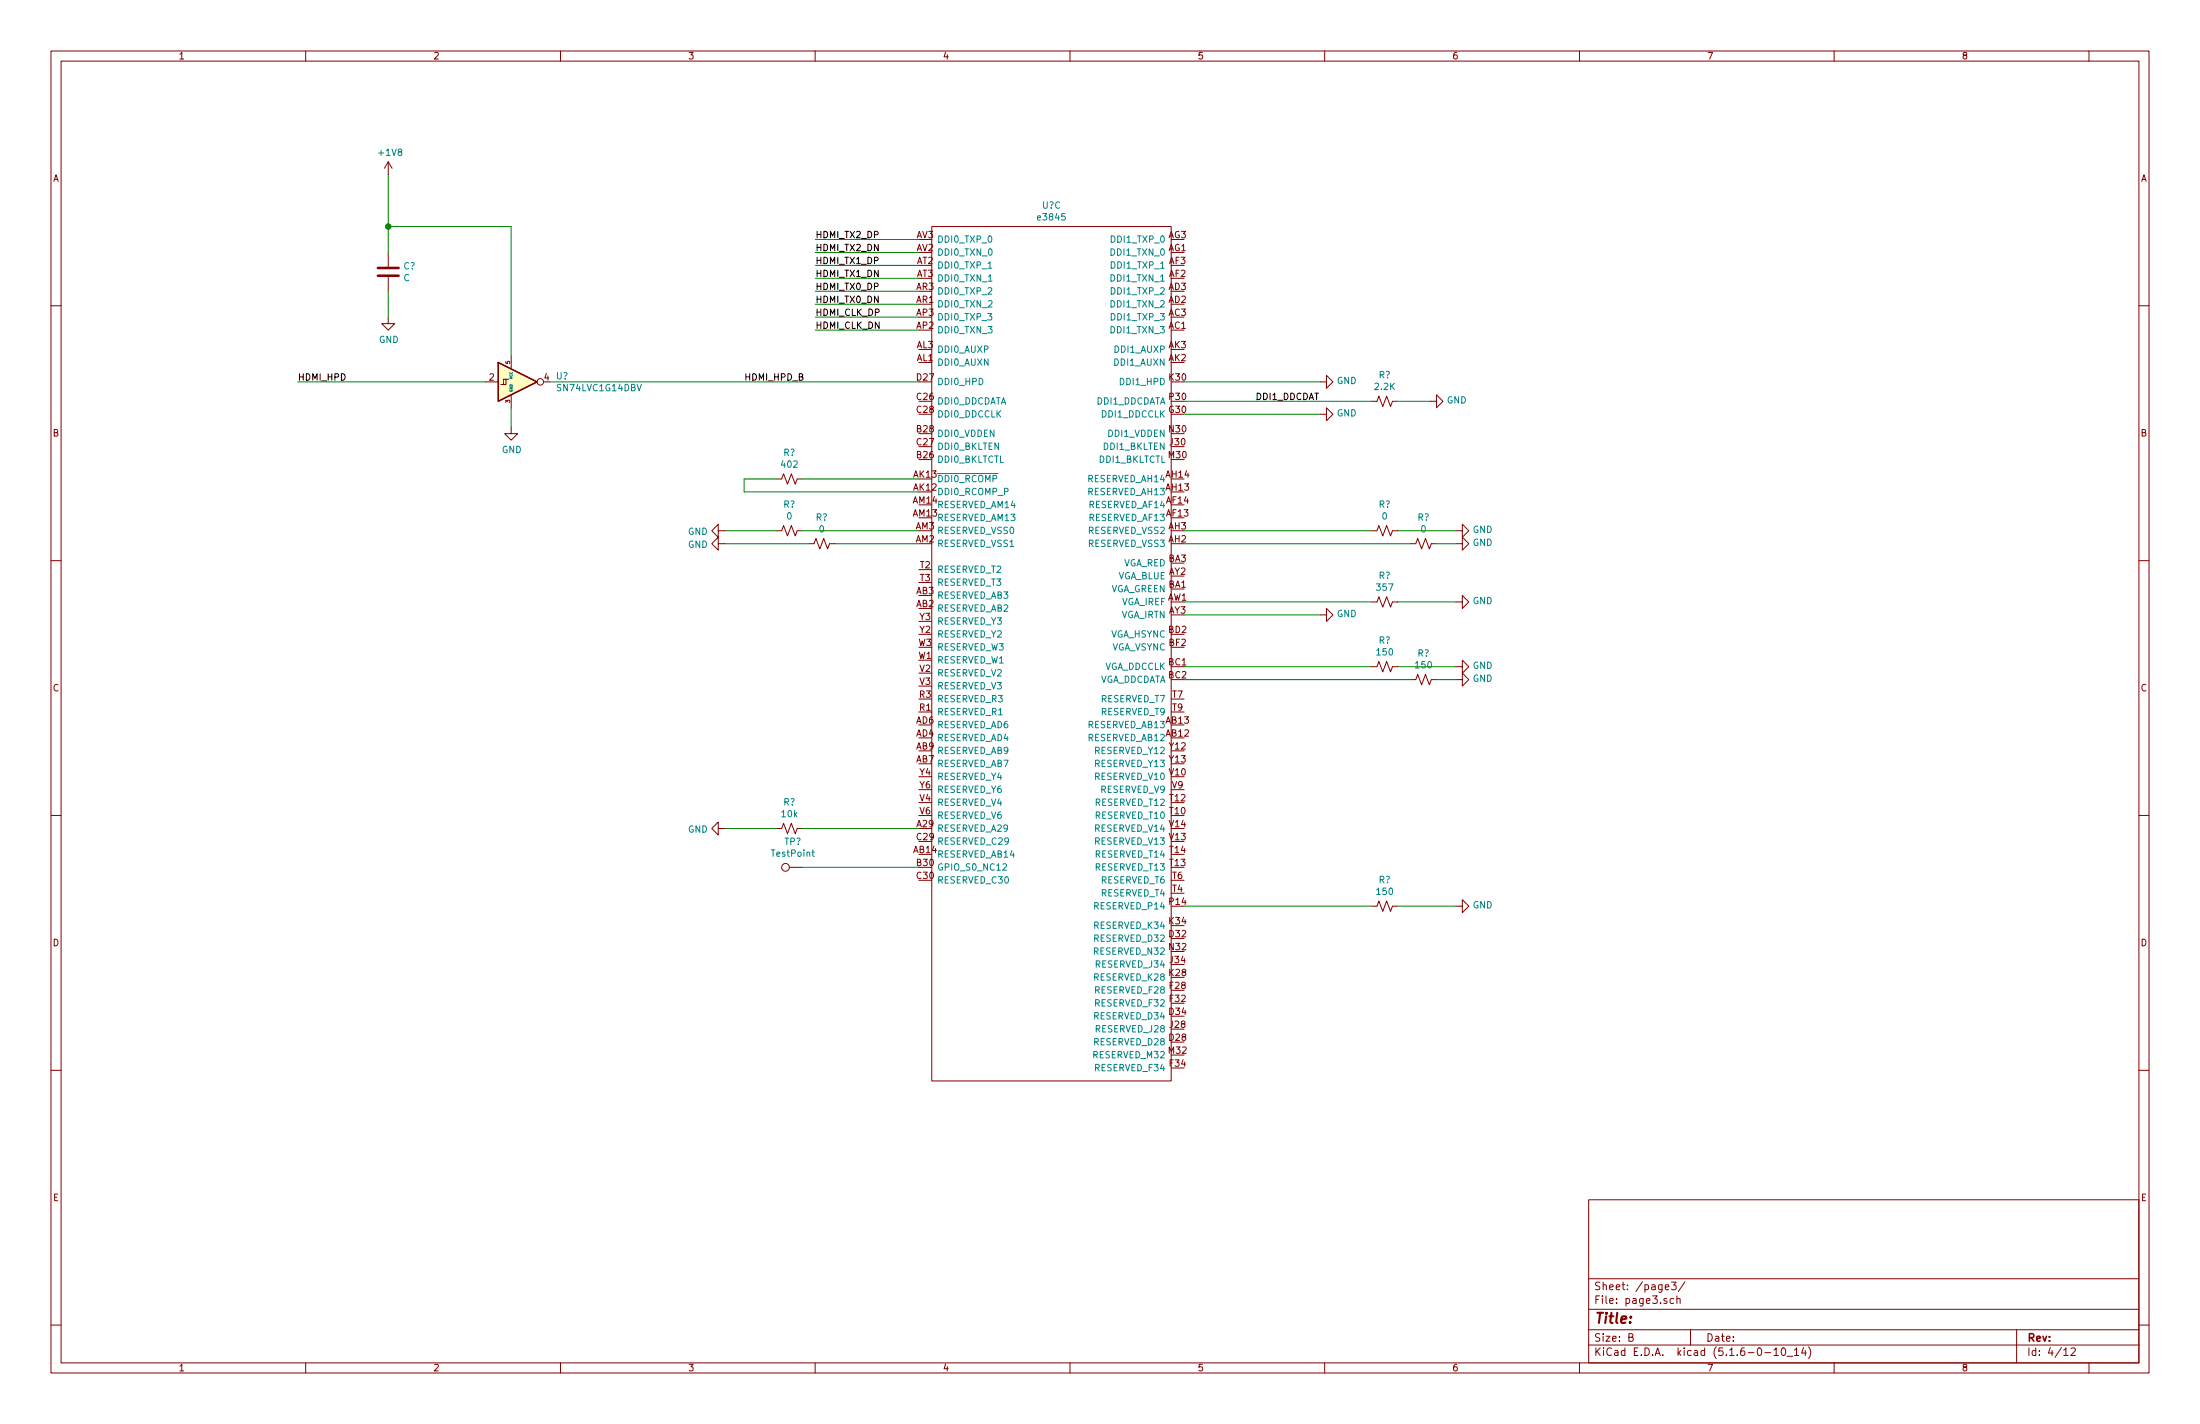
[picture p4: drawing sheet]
<svg xmlns="http://www.w3.org/2000/svg" width="432mm" height="279mm" viewBox="0 0 432 279" stroke-linecap="round" stroke-linejoin="round" font-family="sans-serif">
<g fill="none" stroke="#840000" stroke-width=".2">
<path d="M10 10h411.8v259.4h-411.8zM12 12h407.8v255.4h-407.8zM60 10v2M110 10v2M160 10v2M210 10v2M260 10v2M310 10v2M360 10v2M410 10v2M76.2 31.8l-.8 1.2M76.2 31.8v2.5"/>
<path d="M76.2 31.8l.8 1.2M10 60h2M76.2 49.5v2.8M76.2 54.4v2.8M182.9 44.5h47v167.6h-47zM419.8 60h2M76.2 62.2v1.3h1.3l-1.3 1.3-1.3-1.3h1.3M95.2 74.9h2.6M98.3 75.4h1v-1h-.5v1M99.3 74.4h.5M100.3 69.9v2.5M100.3 77.5v2.5"/>
<path d="M259.1 74.9h1.2v-1.2l1.3 1.2-1.3 1.3v-1.3M269.2 78.7h1.1l.3-1 .8 2.1 .8-2.1 .7 2.1 .4-1.1h1M280.7 78.7h1.2v-1.2l1.3 1.2-1.3 1.3v-1.3M100.3 83.8v1.3h1.3l-1.3 1.3-1.2-1.3h1.2M152.4 94h1l.4-1 .8 2 .7-2 .8 2 .4-1h1M259.1 81.3h1.2v-1.3l1.3 1.3-1.3 1.3v-1.3M10 110h2M141 106.7v-1.3l-1.3 1.3 1.3 1.3v-1.3h1.2M141 104.1v-1.2l-1.3 1.2 1.3 1.3v-1.3h1.2M152.4 104.1h1l.4-1 .8 2.1 .7-2.1 .8 2.1 .4-1.1h1M158.7 106.7h1.1l.3-1 .8 2 .8-2 .7 2 .4-1h1M269.2 104.1h1.1l.3-1 .8 2.1 .8-2.1 .7 2.1 .4-1.1h1"/>
<path d="M269.2 118.1h1.1l.3-1 .8 2 .8-2 .7 2 .4-1h1M276.9 106.7h1l.4-1 .7 2 .8-2 .7 2 .4-1h1M285.7 106.7h1.3v-1.3l1.3 1.3-1.3 1.3v-1.3M285.7 104.1h1.3v-1.2l1.3 1.2-1.3 1.3v-1.3M285.7 118.1h1.3v-1.3l1.3 1.3-1.3 1.3v-1.3M419.8 110h2M259.1 120.7h1.2v-1.3l1.3 1.3-1.3 1.2v-1.2M269.2 130.8h1.1l.3-1 .8 2 .8-2 .7 2 .4-1h1M276.9 133.4h1l.4-1.1 .7 2.1 .8-2.1 .7 2.1 .4-1h1M285.7 133.4h1.3v-1.3l1.3 1.3-1.3 1.2v-1.2M285.7 130.8h1.3v-1.3l1.3 1.3-1.3 1.3v-1.3M10 160h2"/>
<path d="M419.8 160h2M141 162.6v-1.3l-1.3 1.3 1.3 1.2v-1.2h1.2M152.4 162.6h1l.4-1.1 .8 2.1 .7-2.1 .8 2.1 .4-1h1M154.9 170.2h2.6M269.2 177.8h1.1l.3-1 .8 2 .8-2 .7 2 .4-1h1M285.7 177.8h1.3v-1.3l1.3 1.3-1.3 1.3v-1.3M10 210h2M419.8 210h2M311.8 235.4h108v32h-108zM10 260h2M311.8 256.9h108M311.8 250.9h108"/>
<path d="M326.8 252.6l.8-.2-.1-.3h-.4l-.3 .2 .1 .7h.6M328.1 251.6h.9l-.5 .5 .4 .2v.6l-.2 .2-.6-.2M328.5 254.8h-.4l-.3 .2 .1 .7h.6M329.1 254.9l.3-.1h.3l.1 1M329.1 254.3v1.5M330.7 251.5l-1.3 1.9M419.8 260h2M60 267.4v2M110 267.4v2M160 267.4v2M210 267.4v2M260 267.4v2"/>
<path d="M310 267.4v2M311.8 263.9h108M311.8 260.9h108M319.7 262.4l.7-.1 .1-.2-.1-.4h-.7v1.5h.6l.2-.2 .1-.3-.4-.3M331.8 260.9v3M346.4 265.4h1.1M348.2 264.9l.4-.4v1.5M348.2 266h.8M349.8 264.6l.2-.1a.85 .85 0 0 1 .1 1.5 .79 .79 0 0 1-.3-1.4zM350.7 266.1h1.2M352.2 264.9l.4-.4v1.5M352.2 266h.8"/>
<path d="M354 264.4l-.4 1.1h.9M354.3 265v1M355 264.3a1.71 1.71 0 0 1 0 2.2M360 267.4v2M395.8 260.9v6.5M405.1 264.9l.4-.4v1.5M405.1 266h.8M406.5 264.6l.6-.1 .2 .4-.9 1.1h.9M410 267.4v2"/>
<circle cx="106" cy="74.9" r=".63"/>
<circle cx="154.2" cy="170.2" r=".76"/>
</g>
<path d="M193.9 52.6h.8M194 55.2h.7M159.4 167.2h.4M159.5 166.8v1l.3 .2M196.8 169.6l.5-.1 .3 .3-.8 .9h.8" fill="none" stroke="#008484" stroke-width=".2"/>
<path d="M74.2 54.1h4M74.2 52.6h4" fill="none" stroke="#840000" stroke-width=".51"/>
<path d="M97.8 71.1l7.6 3.8-7.6 3.8z" fill="#ffffc2" stroke="#ffffc2" stroke-width=".2"/>
<path d="M97.8 71.1l7.6 3.8-7.6 3.8z" fill="none" stroke="#840000" stroke-width=".25"/>
<g fill="none" stroke="#008400" stroke-width=".2">
<path d="M76.2 34.3v15.2M76.2 57.2v5M76.2 44.5h24.1v25.4M160 47h20.3M160 49.5h20.3M160 52.1h20.3M160 54.6h20.3M160 57.2h20.3M160 59.7h20.3M58.4 74.9h36.8M107.9 74.9h72.4M160 62.2h20.3"/>
<path d="M160 64.8h20.3M232.4 74.9h26.7M232.4 78.7h36.8M274.3 78.7h6.4M100.3 80v3.8M152.4 94h-6.4v2.5h34.3M157.5 94h22.8M232.4 81.3h26.7M142.2 104.1h10.2M142.2 106.7h16.5M157.5 104.1h22.8M163.8 106.7h16.5"/>
<path d="M232.4 118.1h36.8M232.4 104.1h36.8M232.4 106.7h44.5M274.3 118.1h11.4M274.3 104.1h11.4M281.9 106.7h3.8M232.4 133.4h44.5M232.4 130.8h36.8M232.4 120.7h26.7M274.3 130.8h11.4M281.9 133.4h3.8M142.2 162.6h10.2"/>
<path d="M157.5 162.6h22.8M157.5 170.2h22.8M232.4 177.8h36.8M274.3 177.8h11.4"/>
</g>
<circle cx="76.2" cy="44.5" r=".51" fill="#008400" stroke="#008400" stroke-width=".25"/>
<text font-size="2.8" fill="#840000" x="312.8" y="259.7">Title:</text>
<g font-size="2.1" fill="#840000">
<text x="312.8" y="255.8">File: page3.sch</text>
<text x="312.8" y="253.1">Sheet: /page3/</text>
<text x="312.8" y="263.2">Size: B</text>
<text x="334.8" y="263.2">Date:</text>
<text x="397.8" y="263.2">Rev:</text>
<text x="312.8" y="266">KiCad E.D.A. kicad (5.1.6-0-10_14)</text>
<text x="397.8" y="266">Id: 4/12</text>
</g>
<g font-size="1.8" fill="#840000">
<text x="35" y="11.6">1</text>
<text x="85" y="11.6">2</text>
<text x="135" y="11.6">3</text>
<text x="185" y="11.6">4</text>
<text x="235" y="11.6">5</text>
<text x="285" y="11.6">6</text>
<text x="335" y="11.6">7</text>
<text x="385" y="11.6">8</text>
<text x="10.4" y="35.6">A</text>
<text x="420.2" y="35.6">A</text>
<text x="179.9" y="46.7">AV3</text>
<text x="229.3" y="46.7">AG3</text>
<text x="179.9" y="49.3">AV2</text>
<text x="179.9" y="51.8">AT2</text>
<text x="229.3" y="49.3">AG1</text>
<text x="229.5" y="51.8">AF3</text>
<text x="179.9" y="59.4">AR1</text>
<text x="179.9" y="56.9">AR3</text>
<text x="179.9" y="54.4">AT3</text>
<text x="229.4" y="59.4">AD2</text>
<text x="229.4" y="56.9">AD3</text>
<text x="229.5" y="54.4">AF2</text>
<text x="179.9" y="64.5">AP2</text>
<text x="179.9" y="62">AP3</text>
<text x="229.4" y="64.5">AC1</text>
<text x="229.4" y="62">AC3</text>
<text x="179.9" y="70.9">AL1</text>
<text x="179.9" y="68.3">AL3</text>
<text x="229.4" y="70.9">AK2</text>
<text x="229.4" y="68.3">AK3</text>
<text x="96" y="74.7">2</text>
<text x="106.8" y="74.7">4</text>
<text x="180" y="74.7">D27</text>
<text x="229.5" y="74.7">K30</text>
<text x="180" y="78.5">C26</text>
<text x="180" y="81">C28</text>
<text x="229.5" y="81">G30</text>
<text x="229.6" y="78.5">P30</text>
<text x="10.4" y="85.6">B</text>
<text x="180" y="89.9">B26</text>
<text x="180" y="84.8">B28</text>
<text x="180" y="87.4">C27</text>
<text x="229.4" y="89.9">M30</text>
<text x="229.5" y="84.8">N30</text>
<text x="229.7" y="87.4">J30</text>
<text x="420.2" y="85.6">B</text>
<text x="179.3" y="93.7">AK13</text>
<text x="228.9" y="93.7">AH14</text>
<text x="179.2" y="101.3">AM13</text>
<text x="179.2" y="98.8">AM14</text>
<text x="179.3" y="96.3">AK12</text>
<text x="228.9" y="96.3">AH13</text>
<text x="229" y="101.3">AF13</text>
<text x="229" y="98.8">AF14</text>
<text x="179.8" y="106.4">AM2</text>
<text x="179.8" y="103.9">AM3</text>
<text x="229.4" y="106.4">AH2</text>
<text x="229.4" y="103.9">AH3</text>
<text x="180.6" y="111.5">T2</text>
<text x="229.4" y="110.2">BA3</text>
<text x="229.4" y="112.8">AY2</text>
<text x="179.9" y="119.1">AB2</text>
<text x="179.9" y="116.6">AB3</text>
<text x="180.6" y="114">T3</text>
<text x="229.2" y="117.9">AW1</text>
<text x="229.4" y="115.3">BA1</text>
<text x="180.5" y="124.2">Y2</text>
<text x="180.5" y="121.7">Y3</text>
<text x="229.4" y="124.2">BD2</text>
<text x="229.4" y="120.4">AY3</text>
<text x="180.3" y="129.3">W1</text>
<text x="180.3" y="126.7">W3</text>
<text x="180.5" y="131.8">V2</text>
<text x="229.4" y="130.6">BC1</text>
<text x="229.5" y="126.7">BF2</text>
<text x="10.4" y="135.6">C</text>
<text x="180.5" y="136.9">R3</text>
<text x="180.5" y="134.4">V3</text>
<text x="229.4" y="133.1">BC2</text>
<text x="230.1" y="136.9">T7</text>
<text x="420.2" y="135.6">C</text>
<text x="179.9" y="142">AD6</text>
<text x="180.5" y="139.4">R1</text>
<text x="228.9" y="142">AB13</text>
<text x="230.1" y="139.4">T9</text>
<text x="179.9" y="149.6">AB7</text>
<text x="179.9" y="147.1">AB9</text>
<text x="179.9" y="144.5">AD4</text>
<text x="228.9" y="144.5">AB12</text>
<text x="229.6" y="147.1">Y12</text>
<text x="229.6" y="149.6">Y13</text>
<text x="180.5" y="152.1">Y4</text>
<text x="180.5" y="154.7">Y6</text>
<text x="229.6" y="152.1">V10</text>
<text x="230.1" y="154.7">V9</text>
<text x="180.5" y="157.2">V4</text>
<text x="180.5" y="159.8">V6</text>
<text x="229.6" y="159.8">T10</text>
<text x="229.6" y="157.2">T12</text>
<text x="179.3" y="167.4">AB14</text>
<text x="180" y="162.3">A29</text>
<text x="180" y="164.8">C29</text>
<text x="229.6" y="164.8">V13</text>
<text x="229.6" y="162.3">V14</text>
<text x="229.6" y="167.4">T14</text>
<text x="180" y="169.9">B30</text>
<text x="180" y="172.5">C30</text>
<text x="229.6" y="169.9">T13</text>
<text x="230.1" y="172.5">T6</text>
<text x="229.6" y="177.5">P14</text>
<text x="230.1" y="175">T4</text>
<text x="10.4" y="185.6">D</text>
<text x="229.5" y="183.9">D32</text>
<text x="229.5" y="181.4">K34</text>
<text x="420.2" y="185.6">D</text>
<text x="229.5" y="191.5">K28</text>
<text x="229.5" y="186.4">N32</text>
<text x="229.7" y="189">J34</text>
<text x="229.6" y="194.1">F28</text>
<text x="229.6" y="196.6">F32</text>
<text x="229.5" y="199.1">D34</text>
<text x="229.7" y="201.7">J28</text>
<text x="229.4" y="206.8">M32</text>
<text x="229.5" y="204.2">D28</text>
<text x="229.6" y="209.3">F34</text>
<text x="10.4" y="235.6">E</text>
<text x="420.2" y="235.6">E</text>
<text x="35" y="269">1</text>
<text x="85" y="269">2</text>
<text x="135" y="269">3</text>
<text x="185" y="269">4</text>
<text x="235" y="269">5</text>
<text x="285" y="269">6</text>
<text x="335" y="269">7</text>
<text x="385" y="269">8</text>
</g>
<g font-size="1.8" fill="#008484">
<text x="74.5" y="30.6">+1V8</text>
<text x="204.6" y="40.9">U?C</text>
<text x="183.9" y="47.6">DDI0_TXP_0</text>
<text x="203.9" y="43.3">e3845</text>
<text x="218.4" y="47.6">DDI1_TXP_0</text>
<text x="79.2" y="52.9">C?</text>
<text x="183.9" y="52.7">DDI0_TXP_1</text>
<text x="183.9" y="50.2">DDI0_TXN_0</text>
<text x="218.3" y="50.2">DDI1_TXN_0</text>
<text x="218.4" y="52.7">DDI1_TXP_1</text>
<text x="79.2" y="55.2">C</text>
<text x="183.9" y="57.8">DDI0_TXP_2</text>
<text x="183.9" y="55.2">DDI0_TXN_1</text>
<text x="218.3" y="55.2">DDI1_TXN_1</text>
<text x="218.4" y="57.8">DDI1_TXP_2</text>
<text x="183.9" y="65.4">DDI0_TXN_3</text>
<text x="183.9" y="62.9">DDI0_TXP_3</text>
<text x="183.9" y="60.3">DDI0_TXN_2</text>
<text x="218.3" y="65.4">DDI1_TXN_3</text>
<text x="218.3" y="60.3">DDI1_TXN_2</text>
<text x="218.4" y="62.9">DDI1_TXP_3</text>
<text x="74.4" y="67.3">GND</text>
<text x="183.9" y="71.8">DDI0_AUXN</text>
<text x="183.9" y="69.2">DDI0_AUXP</text>
<text x="218.8" y="71.8">DDI1_AUXN</text>
<text x="218.9" y="69.2">DDI1_AUXP</text>
<text x="109.2" y="74.4">U?</text>
<text x="109.6" y="76.8">SN74LVC1G14DBV</text>
<text x="183.9" y="75.6">DDI0_HPD</text>
<text x="220.1" y="75.6">DDI1_HPD</text>
<text x="262.4" y="75.4">GND</text>
<text x="269.9" y="76.5">2.2K</text>
<text x="270.6" y="74.2">R?</text>
<text x="183.9" y="79.4">DDI0_DDCDATA</text>
<text x="183.9" y="81.9">DDI0_DDCCLK</text>
<text x="215.1" y="79.4">DDI1_DDCDATA</text>
<text x="216.4" y="81.9">DDI1_DDCCLK</text>
<text x="262.4" y="81.7">GND</text>
<text x="284" y="79.2">GND</text>
<text x="98.5" y="88.9">GND</text>
<text x="153.8" y="89.5">R?</text>
<text x="183.9" y="85.7">DDI0_VDDEN</text>
<text x="183.9" y="88.3">DDI0_BKLTEN</text>
<text x="216.7" y="88.3">DDI1_BKLTEN</text>
<text x="217.7" y="85.7">DDI1_VDDEN</text>
<text x="153.5" y="91.8">402</text>
<text x="183.9" y="94.6">DDI0_RCOMP</text>
<text x="183.9" y="90.8">DDI0_BKLTCTL</text>
<text x="213.6" y="94.6">RESERVED_AH14</text>
<text x="215.7" y="90.8">DDI1_BKLTCTL</text>
<text x="153.8" y="99.6">R?</text>
<text x="154.5" y="101.9">0</text>
<text x="183.9" y="97.2">DDI0_RCOMP_P</text>
<text x="183.9" y="99.7">RESERVED_AM14</text>
<text x="213.6" y="97.2">RESERVED_AH13</text>
<text x="213.8" y="99.7">RESERVED_AF14</text>
<text x="270.6" y="99.6">R?</text>
<text x="271.3" y="101.9">0</text>
<text x="135" y="107.5">GND</text>
<text x="135" y="105">GND</text>
<text x="160.1" y="102.2">R?</text>
<text x="160.8" y="104.5">0</text>
<text x="183.9" y="102.2">RESERVED_AM13</text>
<text x="183.9" y="107.3">RESERVED_VSS1</text>
<text x="183.9" y="104.8">RESERVED_VSS0</text>
<text x="213.6" y="107.3">RESERVED_VSS3</text>
<text x="213.6" y="104.8">RESERVED_VSS2</text>
<text x="213.8" y="102.2">RESERVED_AF13</text>
<text x="278.2" y="102.2">R?</text>
<text x="278.9" y="104.5">0</text>
<text x="289.1" y="107.1">GND</text>
<text x="289.1" y="104.6">GND</text>
<text x="183.9" y="112.4">RESERVED_T2</text>
<text x="219.2" y="113.7">VGA_BLUE</text>
<text x="220.3" y="111.1">VGA_RED</text>
<text x="270.6" y="113.6">R?</text>
<text x="183.9" y="117.5">RESERVED_AB3</text>
<text x="183.9" y="114.9">RESERVED_T3</text>
<text x="217.8" y="116.2">VGA_GREEN</text>
<text x="220" y="118.7">VGA_IREF</text>
<text x="270.3" y="115.9">357</text>
<text x="289.1" y="118.5">GND</text>
<text x="183.9" y="120">RESERVED_AB2</text>
<text x="183.9" y="125.1">RESERVED_Y2</text>
<text x="183.9" y="122.6">RESERVED_Y3</text>
<text x="217.9" y="125.1">VGA_HSYNC</text>
<text x="219.9" y="121.3">VGA_IRTN</text>
<text x="262.4" y="121.1">GND</text>
<text x="183.9" y="130.2">RESERVED_W1</text>
<text x="183.9" y="127.6">RESERVED_W3</text>
<text x="216.6" y="131.4">VGA_DDCCLK</text>
<text x="217.9" y="127.6">VGA_VSYNC</text>
<text x="270.3" y="128.6">150</text>
<text x="270.6" y="126.3">R?</text>
<text x="277.9" y="131.1">150</text>
<text x="278.2" y="128.8">R?</text>
<text x="289.1" y="131.2">GND</text>
<text x="183.9" y="137.8">RESERVED_R3</text>
<text x="183.9" y="132.7">RESERVED_V2</text>
<text x="183.9" y="135.3">RESERVED_V3</text>
<text x="215.3" y="134">VGA_DDCDATA</text>
<text x="216.1" y="137.8">RESERVED_T7</text>
<text x="289.1" y="133.8">GND</text>
<text x="183.9" y="142.9">RESERVED_AD6</text>
<text x="183.9" y="140.3">RESERVED_R1</text>
<text x="213.6" y="142.9">RESERVED_AB13</text>
<text x="216.1" y="140.3">RESERVED_T9</text>
<text x="183.9" y="148">RESERVED_AB9</text>
<text x="183.9" y="145.4">RESERVED_AD4</text>
<text x="213.6" y="145.4">RESERVED_AB12</text>
<text x="215" y="148">RESERVED_Y12</text>
<text x="183.9" y="150.5">RESERVED_AB7</text>
<text x="183.9" y="153">RESERVED_Y4</text>
<text x="183.9" y="155.6">RESERVED_Y6</text>
<text x="215" y="153">RESERVED_V10</text>
<text x="215" y="150.5">RESERVED_Y13</text>
<text x="216" y="155.6">RESERVED_V9</text>
<text x="153.5" y="160.4">10k</text>
<text x="153.8" y="158">R?</text>
<text x="183.9" y="158.1">RESERVED_V4</text>
<text x="183.9" y="160.7">RESERVED_V6</text>
<text x="215.1" y="160.7">RESERVED_T10</text>
<text x="215.1" y="158.1">RESERVED_T12</text>
<text x="135" y="163.4">GND</text>
<text x="153.9" y="165.8">TP?</text>
<text x="183.9" y="163.2">RESERVED_A29</text>
<text x="183.9" y="165.7">RESERVED_C29</text>
<text x="215" y="165.7">RESERVED_V13</text>
<text x="215" y="163.2">RESERVED_V14</text>
<text x="151.6" y="168.1">TestPoint</text>
<text x="183.9" y="168.3">RESERVED_AB14</text>
<text x="183.9" y="170.8">GPIO_S0_NC12</text>
<text x="183.9" y="173.4">RESERVED_C30</text>
<text x="215.1" y="170.8">RESERVED_T13</text>
<text x="215.1" y="168.3">RESERVED_T14</text>
<text x="216.1" y="173.4">RESERVED_T6</text>
<text x="270.6" y="173.3">R?</text>
<text x="215" y="178.4">RESERVED_P14</text>
<text x="216.1" y="175.9">RESERVED_T4</text>
<text x="270.3" y="175.6">150</text>
<text x="289.1" y="178.2">GND</text>
<text x="214.9" y="184.8">RESERVED_D32</text>
<text x="214.9" y="182.2">RESERVED_K34</text>
<text x="214.9" y="187.3">RESERVED_N32</text>
<text x="215.2" y="189.9">RESERVED_J34</text>
<text x="214.9" y="192.4">RESERVED_K28</text>
<text x="215.1" y="194.9">RESERVED_F28</text>
<text x="215.1" y="197.5">RESERVED_F32</text>
<text x="214.9" y="200">RESERVED_D34</text>
<text x="215.2" y="202.6">RESERVED_J28</text>
<text x="214.7" y="207.6">RESERVED_M32</text>
<text x="214.9" y="205.1">RESERVED_D28</text>
<text x="215.1" y="210.2">RESERVED_F34</text>
</g>
<g font-size="1.8">
<text x="160" y="46.7">HDMI_TX2_DP</text>
<text x="160" y="51.8">HDMI_TX1_DP</text>
<text x="160" y="49.3">HDMI_TX2_DN</text>
<text x="160" y="59.4">HDMI_TX0_DN</text>
<text x="160" y="56.9">HDMI_TX0_DP</text>
<text x="160" y="54.4">HDMI_TX1_DN</text>
<text x="160" y="64.5">HDMI_CLK_DN</text>
<text x="160" y="62">HDMI_CLK_DP</text>
<text x="58.4" y="74.7">HDMI_HPD</text>
<text x="146" y="74.7">HDMI_HPD_B</text>
<text x="246.4" y="78.5">DDI1_DDCDAT</text>
</g>
<g font-size="1.1" fill="#840000">
<text x="100.1" y="71.4" transform="rotate(-90 100.1 71.4)">5</text>
<text x="100.1" y="79" transform="rotate(-90 100.1 79)">3</text>
</g>
<g font-size=".7" fill="#008484">
<text x="100.6" y="77" transform="rotate(-90 100.6 77)">GND</text>
<text x="100.6" y="74.4" transform="rotate(-90 100.6 74.4)">VCC</text>
</g>
</svg>
